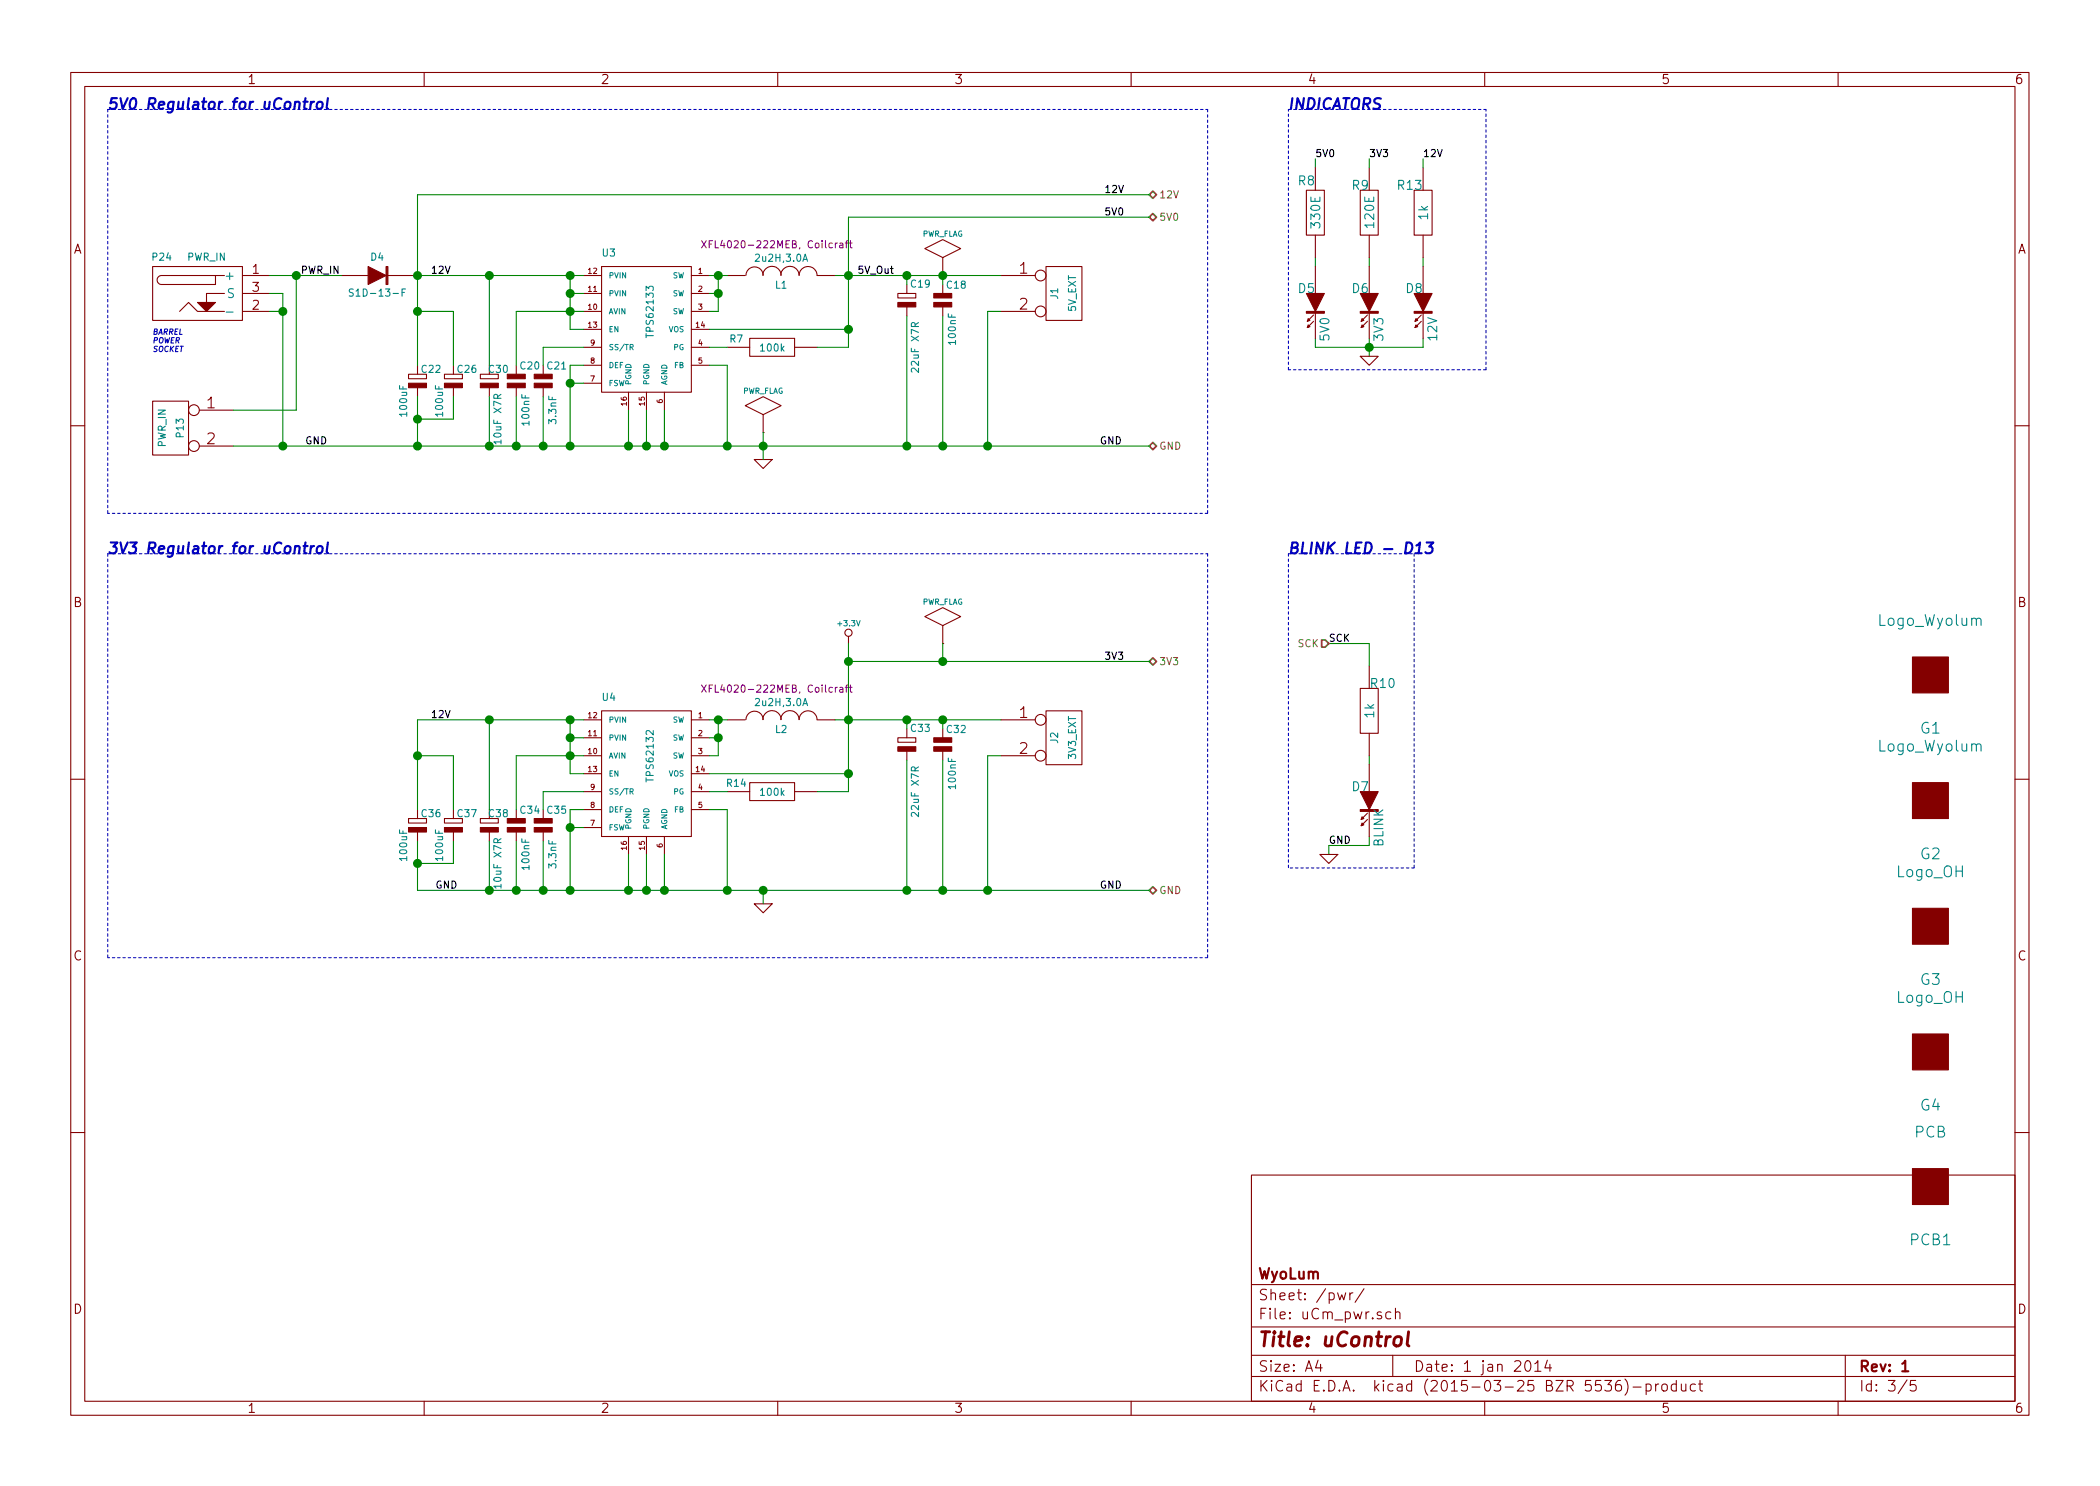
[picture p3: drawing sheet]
<svg xmlns="http://www.w3.org/2000/svg" width="297mm" height="210mm" viewBox="0 0 297 210" stroke-linecap="round" stroke-linejoin="round" font-family="sans-serif">
<g fill="none" stroke="#840000" stroke-width=".15">
<path d="M10 10.3h277v189.9h-277zM12 12.2h273v186.1h-273zM60 10.3v1.9M110 10.3v1.9M160 10.3v1.9M210 10.3v1.9M260 10.3v1.9M21.6 37.7h12.7v7.6h-12.7zM30.5 39h-7.6a.63 .63 0 0 0-.7 .6 .63 .63 0 0 0 .7 .7h7.6v-1.3h1.2M34.3 39h3.8M48.3 39h3.8M54.6 39h3.8"/>
<path d="M82.5 39h2.6M85.1 37.7h12.7v17.8h-12.7zM97.8 39h2.5M102.9 39h2.5M105.5 39a1.22 1.22 0 0 1 1.2-1.2 1.22 1.22 0 0 1 1.2 1.2M107.9 39a1.3 1.3 0 0 1 1.3-1.3 1.3 1.3 0 0 1 1.3 1.3M110.4 39a1.3 1.3 0 0 1 1.3-1.3 1.3 1.3 0 0 1 1.3 1.3 1.27 1.27 0 0 1 1.3-1.3 1.27 1.27 0 0 1 1.3 1.3h2.5M130.8 35.2l2.5-1.3 2.6 1.3-2.6 1.2zM133.3 39h.1M133.3 36.4v2.6M141.6 39h4.8M148 37.7h5v7.6h-5z"/>
<path d="M184.8 26.9h2.5v6.4h-2.5zM186.1 23.7v3.2M186.1 33.3v3.1M186.1 37.7v3.8M192.4 26.9h2.5v6.4h-2.5zM193.7 23.7v3.2M193.7 33.3v3.1M193.7 37.7v3.8M200 26.9h2.6v6.4h-2.6zM201.3 23.7v3.2M201.3 33.3v3.1M201.3 37.7v3.8"/>
<path d="M21.6 56.8h5.1v7.6h-5.1zM25.4 44.1l1.3-1.3 1.2 1.3h3.8M28.2 58h4.8M31.7 41.5h-2.5v2.6M34.3 44.1h3.8M34.3 41.5h3.8M57.8 53h2.5v.6h-2.5zM59.1 51.7v1.3M59.1 54.9v1.2M62.9 53h2.5v.6h-2.5zM64.1 51.7v1.3M64.1 54.9v1.2"/>
<path d="M67.9 53h2.6v.6h-2.6zM69.2 54.9v1.2M73 51.7v1.3M73 54.9v1.2M76.8 51.7v1.3M76.8 54.9v1.2M82.5 44.1h2.6M82.5 41.5h2.6M82.5 49.1h2.6M82.5 51.7h2.6M82.5 54.2h2.6M82.5 46.6h2.6"/>
<path d="M88.9 55.5v2.5M91.4 55.5v2.5M94 55.5v2.5M97.8 44.1h2.5M97.8 41.5h2.5M97.8 49.1h2.5M97.8 51.7h2.5M97.8 46.6h2.5M102.9 49.1h3.1M105.4 57.4l2.5-1.3 2.6 1.3-2.6 1.3zM106 47.9h6.4v2.5h-6.4zM107.9 58.7v2.5"/>
<path d="M112.4 49.1h3.2M127 41.5h2.5v.7h-2.5zM128.3 40.3v1.2M128.3 43.4v1.3M133.3 40.3v1.2M133.3 43.4v1.3M141.6 44.1h4.8M185.8 44.6l-.9 .9 .4-.2-.3-.2-.1 .4M185.8 45.5l-.9 .8 .4-.1-.3-.2-.1 .3M186.1 44.1v3.8M192.4 50.4h2.5l-1.2 1.3zM193.4 44.6l-.9 .9 .4-.2-.2-.2-.2 .4"/>
<path d="M193.4 45.5l-.9 .8 .4-.1-.2-.2-.2 .3M193.7 44.1v3.8M201 44.6l-.8 .9 .3-.2-.2-.2-.1 .4M201 45.5l-.8 .8 .3-.1-.2-.2-.1 .3M201.3 44.1v3.8M10 60.2h2M28.2 63.1h4.8M106.7 65h2.5l-1.3 1.3zM107.9 61.2h.1M285 60.2h2M120 90v1.1M130.8 87.2l2.5-1.2 2.6 1.2-2.6 1.3z"/>
<path d="M133.3 91.1h.1M133.3 88.5v2.6M192.4 97.4h2.5v6.4h-2.5zM193.7 94.2v3.2M10 110.3h2M57.8 115.8h2.5v.7h-2.5zM59.1 114.5v1.3M59.1 117.7v1.3M62.9 115.8h2.5v.7h-2.5zM64.1 114.5v1.3M64.1 117.7v1.3M67.9 115.8h2.6v.7h-2.6z"/>
<path d="M69.2 117.7v1.3M73 114.5v1.3M73 117.7v1.3M76.8 114.5v1.3M76.8 117.7v1.3M82.5 101.8h2.6M82.5 106.9h2.6M82.5 112h2.6M82.5 104.4h2.6M82.5 114.5h2.6M82.5 117.1h2.6M82.5 109.5h2.6"/>
<path d="M85.1 100.6h12.7v17.8h-12.7zM88.9 118.4v2.5M91.4 118.4v2.5M94 118.4v2.5M97.8 101.8h2.5M97.8 106.9h2.5M97.8 112h2.5M97.8 104.4h2.5M97.8 114.5h2.5M97.8 109.5h2.5M102.9 101.8h2.5M102.9 112h3.1"/>
<path d="M105.5 101.8a1.22 1.22 0 0 1 1.2-1.2 1.22 1.22 0 0 1 1.2 1.2M106 110.7h6.4v2.6h-6.4zM107.9 101.8a1.3 1.3 0 0 1 1.3-1.2 1.3 1.3 0 0 1 1.3 1.2M110.4 101.8a1.3 1.3 0 0 1 1.3-1.2 1.3 1.3 0 0 1 1.3 1.2 1.27 1.27 0 0 1 1.3-1.2 1.27 1.27 0 0 1 1.3 1.2M112.4 112h3.2M115.6 101.8h2.5M127 104.4h2.5v.6h-2.5zM128.3 103.1v1.3M128.3 106.3v1.3M133.3 103.1v1.3M133.3 106.3v1.3M141.6 101.8h4.8"/>
<path d="M141.6 106.9h4.8M148 100.6h5v7.6h-5zM193.4 115.1l-.9 .8 .4-.1-.2-.2-.2 .3M193.4 115.9l-.9 .9 .4-.1-.2-.2-.2 .3M193.7 103.8v3.1M193.7 108.2v3.8M193.7 114.5v3.9M285 110.3h2M106.7 127.9h2.5l-1.3 1.3zM186.7 120.9h2.5l-1.2 1.3zM10 160.2h2M177 166.3h108v32h-108z"/>
<path d="M285 160.2h2M60 198.3v1.9M110 198.3v1.9M160 198.3v1.9M177 194.8h108M177 191.8h108M177 187.8h108M177 181.8h108M186.4 192.5l-.3 1h.9M186.8 193v1M189.2 182.9l.3 1 .3-.7 .3 .7 .2-1M190.9 182.9v1"/>
<path d="M191.4 182.9l-.3 .1-.2 .2M192.9 182.3l-1.2 2M196.7 185.7l-.4-.1-.3 .3 .1 .6 .2 .1 .4-.1M197 191.8v3M197.4 185.7a.38 .38 0 0 1 .6 .1v.8M197.4 185.1v1.5M210 198.3v1.9M215.9 192.6a.34 .34 0 0 1 .6 .2 .77 .77 0 0 1-.5 1.2 .97 .97 0 0 1-.1-1.4zM217.1 193l.4-.5v1.5M217.1 194h.9M218.9 192.5l-.4 1h1M219.2 193v1"/>
<path d="M227 195.3h.9l-.5 .6 .5 .1v.2v.5l-.2 .1h-.5l-.2-.1M229.2 195.3a.59 .59 0 0 0-.7 .7l.1 .7 .2 .1h.3l.2-.1 .1-.5-.2-.2-.4-.1-.3 .3M229.8 195.1a1.71 1.71 0 0 1 0 2.3M231 196.3h1.1M232.8 195.9a.48 .48 0 0 1 .7 .1l.1 .1-.1 .6a.48 .48 0 0 1-.7 0M232.8 195.8v1.5M234.2 195.8v1M234.6 195.8l-.3 .1-.1 .2M235.1 196a.41 .41 0 0 1 .7 .1v.4a.41 .41 0 0 1-.4 .3 .41 .41 0 0 1-.3-.3zM237.1 195.9l-.4-.1-.3 .3 .1 .6 .2 .1 .4-.1M237.1 195.3v1.5M237.8 195.8l.1 .9a.4 .4 0 0 0 .6 0"/>
<path d="M238.5 195.8v1M239.8 195.9l-.4-.1-.3 .3 .1 .6 .2 .1 .4-.1M240.3 195.8h.5M240.5 195.3v1.3l.2 .2h.1M260 198.3v1.9M261 191.8v6.5M269.7 195.2l-1.2 2M271 195.3h-.7l-.1 .7a.62 .62 0 0 1 .7 0l.1 .2v.5l-.2 .1h-.4l-.2-.1"/>
<circle cx="147.2" cy="39" r=".76"/>
<circle cx="27.4" cy="58" r=".76"/>
<circle cx="147.2" cy="44.1" r=".76"/>
<circle cx="27.4" cy="63.1" r=".76"/>
<circle cx="120" cy="89.5" r=".51"/>
<circle cx="147.2" cy="106.9" r=".76"/>
<circle cx="147.2" cy="101.8" r=".76"/>
</g>
<path d="M269.1 194h.8" fill="none" stroke="#840000" stroke-width=".3"/>
<path d="M199.2 188.4l-.2 1.8 .3 .2" fill="none" stroke="#840000" stroke-width=".41"/>
<g fill="none" stroke="#0000c2" stroke-width=".15" stroke-dasharray=".3 .4">
<path d="M15.2 15.5h155.6M15.2 15.5v57.1M170.8 15.5v57.1M182.2 15.5h28M182.2 52.3v-36.8M210.2 52.3h-28M210.2 52.3v-36.8M15.2 78.4h155.6M15.2 78.4v57.1M170.8 72.6h-155.6M170.8 78.4v57.1M182.2 78.4h17.8"/>
<path d="M182.2 78.4v44.4M200 78.4v44.4M170.8 135.5h-155.6M200 122.8h-17.8"/>
</g>
<g fill="none" stroke="#008400" stroke-width=".15">
<path d="M38.1 39h10.2M41.9 39v19h-8.9M58.4 39h24.1M69.2 39v12.7M80.6 39v7.6h1.9M100.3 39h2.6M101.6 39v5.1h-1.3M118.1 39h23.5M128.3 39v1.3M133.3 39v1.3M162.6 30.7h-42.6v18.4h-4.4M162.6 27.6h-103.5v24.1"/>
<path d="M186.1 22.5v1.2M186.1 36.4v1.3M193.7 22.5v1.2M193.7 36.4v1.3M201.3 22.5v1.2M201.3 36.4v1.3M38.1 44.1h1.9M38.1 41.5h1.9v21.6M59.1 44.1h5v7.6M59.1 56.1v7M64.1 56.1v3.2h-5M69.2 56.1v7"/>
<path d="M73 56.1v7M76.8 56.1v7M80.6 41.5h1.9M80.6 54.2h1.9M82.5 49.1h-5.7v2.6M82.5 44.1h-9.5v7.6M82.5 51.7h-1.9v11.4M88.9 58v5.1M91.4 58v5.1M94 58v5.1M100.3 49.1h2.6M100.3 41.5h1.3"/>
<path d="M100.3 51.7h2.6v11.4M100.3 46.6h19.7M128.3 44.7v18.4M133.3 44.7v18.4M141.6 44.1h-1.9v19M186.1 47.9v1.2h15.2v-1.2M193.7 47.9v2.5M33 63.1h129.6M107.9 61.2v3.8M120 91.1v20.9h-4.4M120 93.6h42.6M133.3 91.1v2.5"/>
<path d="M188 91.1h5.7v3.1M59.1 106.9h5v7.6M59.1 119v7h103.5M64.1 119v3.2h-5M69.2 101.8v12.7M69.2 119v7M73 119v7M76.8 119v7M80.6 101.8v7.7h1.9M80.6 104.4h1.9M80.6 117.1h1.9M82.5 114.5h-1.9v11.5"/>
<path d="M82.5 112h-5.7v2.5M82.5 106.9h-9.5v7.6M82.5 101.8h-23.4v12.7M100.3 114.5h2.6v11.5M100.3 101.8h2.6M100.3 104.4h1.3M100.3 109.5h19.7M100.3 112h2.6M101.6 101.8v5.1h-1.3M118.1 101.8h23.5M128.3 101.8v1.3M128.3 107.6v18.4"/>
<path d="M133.3 101.8v1.3M133.3 107.6v18.4M141.6 106.9h-1.9v19.1M193.7 106.9v1.3M193.7 118.4v1.2h-5.7v1.3M88.9 120.9v5.1M91.4 120.9v5.1M94 120.9v5.1M107.9 126v1.9"/>
</g>
<g fill="#008400" stroke="#008400" stroke-width=".25">
<circle cx="193.7" cy="49.1" r=".51"/>
<circle cx="80.6" cy="39" r=".51"/>
<circle cx="133.4" cy="39" r=".51"/>
<circle cx="80.6" cy="41.5" r=".51"/>
<circle cx="80.6" cy="44.1" r=".51"/>
<circle cx="88.9" cy="63.1" r=".51"/>
<circle cx="91.4" cy="63.1" r=".51"/>
<circle cx="94" cy="63.1" r=".51"/>
<circle cx="80.6" cy="63.1" r=".51"/>
<circle cx="80.6" cy="54.2" r=".51"/>
<circle cx="73" cy="63.1" r=".51"/>
<circle cx="76.8" cy="63.1" r=".51"/>
<circle cx="101.6" cy="39" r=".51"/>
<circle cx="101.6" cy="41.5" r=".51"/>
<circle cx="120" cy="39" r=".51"/>
<circle cx="120" cy="46.6" r=".51"/>
<circle cx="133.4" cy="63.1" r=".51"/>
<circle cx="128.3" cy="63.1" r=".51"/>
<circle cx="102.9" cy="63.1" r=".51"/>
<circle cx="59.1" cy="44.1" r=".51"/>
<circle cx="59.1" cy="59.3" r=".51"/>
<circle cx="69.2" cy="39" r=".51"/>
<circle cx="69.2" cy="63.1" r=".51"/>
<circle cx="40" cy="44.1" r=".51"/>
<circle cx="108" cy="63.1" r=".51"/>
<circle cx="59.1" cy="39" r=".51"/>
<circle cx="41.9" cy="39" r=".51"/>
<circle cx="59.1" cy="63.1" r=".51"/>
<circle cx="40" cy="63.1" r=".51"/>
<circle cx="139.7" cy="63.1" r=".51"/>
<circle cx="80.6" cy="101.8" r=".51"/>
<circle cx="133.4" cy="101.8" r=".51"/>
<circle cx="80.6" cy="104.4" r=".51"/>
<circle cx="80.6" cy="106.9" r=".51"/>
<circle cx="88.9" cy="126" r=".51"/>
<circle cx="91.4" cy="126" r=".51"/>
<circle cx="94" cy="126" r=".51"/>
<circle cx="80.6" cy="126" r=".51"/>
<circle cx="80.6" cy="117.1" r=".51"/>
<circle cx="73" cy="126" r=".51"/>
<circle cx="76.8" cy="126" r=".51"/>
<circle cx="101.6" cy="101.8" r=".51"/>
<circle cx="101.6" cy="104.4" r=".51"/>
<circle cx="120" cy="101.8" r=".51"/>
<circle cx="120" cy="109.5" r=".51"/>
<circle cx="133.4" cy="126" r=".51"/>
<circle cx="128.3" cy="126" r=".51"/>
<circle cx="102.9" cy="126" r=".51"/>
<circle cx="59.1" cy="106.9" r=".51"/>
<circle cx="59.1" cy="122.2" r=".51"/>
<circle cx="69.2" cy="101.8" r=".51"/>
<circle cx="69.2" cy="126" r=".51"/>
<circle cx="108" cy="126" r=".51"/>
<circle cx="139.7" cy="126" r=".51"/>
<circle cx="128.3" cy="101.8" r=".51"/>
<circle cx="128.3" cy="39" r=".51"/>
<circle cx="133.4" cy="93.6" r=".51"/>
<circle cx="120" cy="93.6" r=".51"/>
</g>
<g fill="none" stroke="#0000c2" stroke-width=".3">
<path d="M42.9 14.4h.6M43.2 13.9l-.2 1.3 .2 .2h.2M44 14.4l-.1 1M44.4 14.4l-.3 .1-.1 .2M45 14.5a.39 .39 0 0 1 .6 .2l-.1 .6a.39 .39 0 0 1-.4 .1 .39 .39 0 0 1-.3-.3v-.4zM46.4 13.9l-.2 1.3 .2 .2M42.9 77.3h.6M43.2 76.8l-.2 1.3 .2 .2h.2M44 77.3l-.1 1M44.4 77.3h-.3l-.1 .3M44.9 77.4a.4 .4 0 0 1 .4-.1 .4 .4 0 0 1 .3 .3l-.1 .5a.39 .39 0 0 1-.4 .2 .39 .39 0 0 1-.3-.3zM46.4 76.8l-.2 1.3 .2 .2"/>
<path d="M200.2 78.3h.9M200.4 77.2l.5-.4-.2 1.5M201.8 76.8h.9l-.5 .5a.39 .39 0 0 1 .4 .3v.4l-.2 .2-.6 .1-.2-.2"/>
</g>
<g fill="#840000" stroke="#840000" stroke-width=".15">
<path d="M27.9 42.8h2.6l-1.3 1.3z"/>
<path d="M192.4 114.5h2.5v.3h-2.5z"/>
<path d="M192.4 112h2.5l-1.2 2.5z"/>
<path d="M200 44.1h2.6v.2h-2.6z"/>
<path d="M200 41.5h2.6l-1.3 2.6z"/>
<path d="M192.4 44.1h2.5v.2h-2.5z"/>
<path d="M192.4 41.5h2.5l-1.2 2.6z"/>
<path d="M184.8 44.1h2.5v.2h-2.5z"/>
<path d="M184.8 41.5h2.5l-1.2 2.6z"/>
<path d="M54.6 37.7h.3v2.6h-.3z"/>
<path d="M52.1 37.7l2.5 1.3-2.5 1.3z"/>
<path d="M270.5 146.3h5.1v5.1h-5.1z"/>
<path d="M270.5 128.5h5.1v5.1h-5.1z"/>
<path d="M270.5 110.7h5.1v5.1h-5.1z"/>
<path d="M270.5 93h5.1v5h-5.1z"/>
<path d="M270.5 165.3h5.1v5.1h-5.1z"/>
<path d="M132.1 42.8h2.5v.6h-2.5z"/>
<path d="M132.1 41.5h2.5v.7h-2.5z"/>
<path d="M67.9 54.2h2.6v.7h-2.6z"/>
<path d="M127 42.8h2.5v.6h-2.5z"/>
<path d="M71.8 54.2h2.5v.7h-2.5z"/>
<path d="M71.8 53h2.5v.6h-2.5z"/>
<path d="M75.6 54.2h2.5v.7h-2.5z"/>
<path d="M75.6 53h2.5v.6h-2.5z"/>
<path d="M62.9 54.2h2.5v.7h-2.5z"/>
<path d="M57.8 54.2h2.5v.7h-2.5z"/>
<path d="M132.1 105.7h2.5v.6h-2.5z"/>
<path d="M132.1 104.4h2.5v.6h-2.5z"/>
<path d="M67.9 117.1h2.6v.6h-2.6z"/>
<path d="M127 105.7h2.5v.6h-2.5z"/>
<path d="M71.8 117.1h2.5v.6h-2.5z"/>
<path d="M71.8 115.8h2.5v.7h-2.5z"/>
<path d="M75.6 117.1h2.5v.6h-2.5z"/>
<path d="M75.6 115.8h2.5v.7h-2.5z"/>
<path d="M62.9 117.1h2.5v.6h-2.5z"/>
<path d="M57.8 117.1h2.5v.6h-2.5z"/>
</g>
<path d="M32 44.2h1M50 40.9h-.4l-.2 .2 .1 .2 .4 .2v.3l-.1 .1h-.4M56.9 41.4h.3M57.4 40.9h-.5v1M279.6 87.7a.35 .35 0 0 1 .3-.2 .35 .35 0 0 1 .3 .2v.8M279.6 105.5a.35 .35 0 0 1 .3-.3 .35 .35 0 0 1 .3 .3v.8" fill="none" stroke="#008484" stroke-width=".15"/>
<path d="M162.6 27.6l.5-.6 .5 .6-.5 .5zM162.6 30.7l.5-.5 .5 .5-.5 .5zM162.6 63.1l.5-.5 .5 .5-.5 .5zM162.6 93.6l.5-.5 .5 .5-.5 .5zM186.9 90.5h.6l.5 .6-.5 .5h-.6zM162.6 126l.5-.5 .5 .5-.5 .5z" fill="none" stroke="#848400" stroke-width=".25"/>
<g fill="none" stroke="#840084" stroke-width=".15">
<path d="M99.2 34.1l.7 1M99.9 34.1l-.7 1M118.8 34.4h.4v.7M119.2 34.6l-.3 .1-.2 .1 .2 .3 .3-.1M119.6 34.4h.3M119.9 34.1l-.2 .1v.9M120.1 34.4h.4M120.3 34.1v.8l.2 .2M99.2 96.9l.7 1M99.9 96.9l-.7 1M118.8 97.3h.4v.6M119.2 97.5l-.3 .1-.2 .1 .2 .2h.3"/>
<path d="M119.6 97.3h.3M119.9 96.9l-.2 .2v.8M120.1 97.3h.4M120.3 96.9v.9l.2 .1"/>
</g>
<text font-size="2.8" fill="#840000" x="178" y="190.5">Title: uControl</text>
<g font-size="2.1" fill="#0000c2">
<text x="15.2" y="15.5">5V0 Regulator for uControl</text>
<text x="182.2" y="15.5">INDICATORS</text>
<text x="15.2" y="78.4">3V3 Regulator for uControl</text>
<text x="182.2" y="78.4">BLINK LED - D13</text>
</g>
<g font-size="2.1" fill="#840000">
<text x="144.2" y="38.7">1</text>
<text x="144.2" y="43.8">2</text>
<text x="29.3" y="57.8">1</text>
<text x="29.3" y="62.9">2</text>
<text x="144.2" y="101.6">1</text>
<text x="144.2" y="106.7">2</text>
<text x="178" y="184">Sheet: /pwr/</text>
<text x="178" y="181">WyoLum</text>
<text x="178" y="186.7">File: uCm_pwr.sch</text>
<text x="178" y="196.9">KiCad E.D.A. kicad (2015-03-25 BZR 5536)-product</text>
<text x="178" y="194.1">Size: A4</text>
<text x="200" y="194.1">Date: 1 jan 2014</text>
<text x="263" y="194.1">Rev: 1</text>
<text x="263" y="196.9">Id: 3/5</text>
</g>
<g font-size="2.1" fill="#008484">
<text x="265.7" y="88.6">Logo_Wyolum</text>
<text x="265.7" y="106.3">Logo_Wyolum</text>
<text x="271.7" y="103.8">G1</text>
<text x="268.3" y="124.1">Logo_OH</text>
<text x="271.7" y="121.6">G2</text>
<text x="268.3" y="141.9">Logo_OH</text>
<text x="271.7" y="139.4">G3</text>
<text x="270.8" y="161">PCB</text>
<text x="271.7" y="157.1">G4</text>
<text x="270.2" y="176.2">PCB1</text>
</g>
<g font-size="1.8" fill="#840000">
<text x="35" y="11.9">1</text>
<text x="85" y="11.9">2</text>
<text x="135" y="11.9">3</text>
<text x="185" y="11.9">4</text>
<text x="235" y="11.9">5</text>
<text x="285" y="11.9">6</text>
<text x="10.4" y="35.9">A</text>
<text x="285.4" y="35.9">A</text>
<text x="35.7" y="38.7">1</text>
<text x="35.7" y="41.3">3</text>
<text x="35.7" y="43.8">2</text>
<text x="10.4" y="85.9">B</text>
<text x="285.4" y="85.9">B</text>
<text x="10.4" y="135.9">C</text>
<text x="285.4" y="135.9">C</text>
<text x="10.4" y="185.9">D</text>
<text x="285.4" y="185.9">D</text>
<text x="35" y="199.9">1</text>
<text x="85" y="199.9">2</text>
<text x="135" y="199.9">3</text>
<text x="185" y="199.9">4</text>
<text x="235" y="199.9">5</text>
<text x="285" y="199.9">6</text>
</g>
<g font-size="1.8" fill="#008484">
<text x="183.7" y="26.2">R8</text>
<text x="191.3" y="26.8">R9</text>
<text x="197.8" y="26.8">R13</text>
<text x="186.7" y="32.1" transform="rotate(-90 186.7 32.1)">330E</text>
<text x="194.4" y="32.1" transform="rotate(-90 194.4 32.1)">120E</text>
<text x="202" y="31.1" transform="rotate(-90 202 31.1)">1k</text>
<text x="32.2" y="39.6">+</text>
<text x="183.7" y="41.4">D5</text>
<text x="191.3" y="41.4">D6</text>
<text x="198.9" y="41.4">D8</text>
<text x="32.1" y="42.2">S</text>
<text x="188" y="48.2" transform="rotate(-90 188 48.2)">5V0</text>
<text x="195.7" y="48.2" transform="rotate(-90 195.7 48.2)">3V3</text>
<text x="203.3" y="48.2" transform="rotate(-90 203.3 48.2)">12V</text>
<text x="194" y="97.3">R10</text>
<text x="194.4" y="101.5" transform="rotate(-90 194.4 101.5)">1k</text>
<text x="191.3" y="111.9">D7</text>
<text x="195.7" y="119.8" transform="rotate(-90 195.7 119.8)">BLINK</text>
</g>
<g font-size="1.4">
<text x="186.1" y="22.2">5V0</text>
<text x="193.7" y="22.2">3V3</text>
<text x="201.3" y="22.2">12V</text>
<text x="156.2" y="27.3">12V</text>
<text x="156.2" y="30.5">5V0</text>
<text x="42.5" y="38.7">PWR_IN</text>
<text x="61" y="38.7">12V</text>
<text x="121.3" y="38.7">5V_Out</text>
<text x="43.2" y="62.9">GND</text>
<text x="155.6" y="62.9">GND</text>
<text x="156.2" y="93.3">3V3</text>
<text x="188" y="90.8">SCK</text>
<text x="61" y="101.6">12V</text>
<text x="188" y="119.4">GND</text>
<text x="61.6" y="125.7">GND</text>
<text x="155.6" y="125.7">GND</text>
</g>
<g font-size="1.4" fill="#848400">
<text x="164" y="28.1">12V</text>
<text x="164" y="31.2">5V0</text>
<text x="164" y="63.6">GND</text>
<text x="164" y="94.1">3V3</text>
<text x="183.5" y="91.6">SCK</text>
<text x="164" y="126.5">GND</text>
</g>
<g font-size="1.4" fill="#840084">
<text x="100.7" y="35.1">XFL4020-222MEB, Coilcraft</text>
<text x="100.7" y="98">XFL4020-222MEB, Coilcraft</text>
</g>
<g font-size="1.4" fill="#008484">
<text x="21.6" y="36.9">P24</text>
<text x="26.5" y="36.9">PWR_IN</text>
<text x="50.3" y="42">S1D-13-F</text>
<text x="52.5" y="36.9">D4</text>
<text x="85.2" y="36.3">U3</text>
<text x="107.1" y="37">2u2H,3.0A</text>
<text x="109.7" y="40.8">L1</text>
<text x="128.9" y="40.7">C19</text>
<text x="134" y="40.8">C18</text>
<text x="92.5" y="47.4" transform="rotate(-90 92.5 47.4)">TPS62133</text>
<text x="149.7" y="42.3" transform="rotate(-90 149.7 42.3)">J1</text>
<text x="152.2" y="44.1" transform="rotate(-90 152.2 44.1)">5V_EXT</text>
<text x="59.7" y="52.8">C22</text>
<text x="64.7" y="52.8">C26</text>
<text x="69.2" y="52.8">C30</text>
<text x="73.6" y="52.3">C20</text>
<text x="77.4" y="52.3">C21</text>
<text x="103.3" y="48.5">R7</text>
<text x="107.6" y="49.7">100k</text>
<text x="130" y="52.4" transform="rotate(-90 130 52.4)">22uF X7R</text>
<text x="135.2" y="48.6" transform="rotate(-90 135.2 48.6)">100nF</text>
<text x="57.6" y="58.8" transform="rotate(-90 57.6 58.8)">100uF</text>
<text x="62.7" y="58.8" transform="rotate(-90 62.7 58.8)">100uF</text>
<text x="78.7" y="59.9" transform="rotate(-90 78.7 59.9)">3.3nF</text>
<text x="23.4" y="63.3" transform="rotate(-90 23.4 63.3)">PWR_IN</text>
<text x="26" y="61.8" transform="rotate(-90 26 61.8)">P13</text>
<text x="70.9" y="62.5" transform="rotate(-90 70.9 62.5)">10uF X7R</text>
<text x="74.9" y="60.1" transform="rotate(-90 74.9 60.1)">100nF</text>
<text x="85.2" y="99.2">U4</text>
<text x="107.1" y="99.9">2u2H,3.0A</text>
<text x="109.7" y="103.7">L2</text>
<text x="128.9" y="103.6">C33</text>
<text x="134" y="103.7">C32</text>
<text x="149.7" y="105.2" transform="rotate(-90 149.7 105.2)">J2</text>
<text x="152.2" y="107.4" transform="rotate(-90 152.2 107.4)">3V3_EXT</text>
<text x="92.5" y="110.3" transform="rotate(-90 92.5 110.3)">TPS62132</text>
<text x="102.8" y="111.3">R14</text>
<text x="107.6" y="112.6">100k</text>
<text x="135.2" y="111.5" transform="rotate(-90 135.2 111.5)">100nF</text>
<text x="59.7" y="115.6">C36</text>
<text x="64.7" y="115.6">C37</text>
<text x="69.2" y="115.6">C38</text>
<text x="73.6" y="115.1">C34</text>
<text x="77.4" y="115.1">C35</text>
<text x="130" y="115.2" transform="rotate(-90 130 115.2)">22uF X7R</text>
<text x="57.6" y="121.7" transform="rotate(-90 57.6 121.7)">100uF</text>
<text x="62.7" y="121.7" transform="rotate(-90 62.7 121.7)">100uF</text>
<text x="70.9" y="125.4" transform="rotate(-90 70.9 125.4)">10uF X7R</text>
<text x="74.9" y="122.9" transform="rotate(-90 74.9 122.9)">100nF</text>
<text x="78.7" y="122.8" transform="rotate(-90 78.7 122.8)">3.3nF</text>
</g>
<g font-size="1.1" fill="#008484">
<text x="130.4" y="33.5">PWR_FLAG</text>
<text x="86.1" y="41.9">PVIN</text>
<text x="86.1" y="39.4">PVIN</text>
<text x="95.1" y="39.4">SW</text>
<text x="95.1" y="41.9">SW</text>
<text x="86.1" y="44.4">AVIN</text>
<text x="86.1" y="47">EN</text>
<text x="94.5" y="47">VOS</text>
<text x="95.1" y="44.4">SW</text>
<text x="86.1" y="52.1">DEF</text>
<text x="86.1" y="49.5">SS/TR</text>
<text x="95.2" y="49.5">PG</text>
<text x="95.4" y="52.1">FB</text>
<text x="86.1" y="54.6">FSW</text>
<text x="89.3" y="54.5" transform="rotate(-90 89.3 54.5)">PGND</text>
<text x="91.8" y="54.5" transform="rotate(-90 91.8 54.5)">PGND</text>
<text x="94.4" y="54.5" transform="rotate(-90 94.4 54.5)">AGND</text>
<text x="105" y="55.7">PWR_FLAG</text>
<text x="118.6" y="88.6">+3.3V</text>
<text x="130.4" y="85.5">PWR_FLAG</text>
<text x="86.1" y="107.3">AVIN</text>
<text x="86.1" y="104.8">PVIN</text>
<text x="86.1" y="102.2">PVIN</text>
<text x="95.1" y="102.2">SW</text>
<text x="95.1" y="104.8">SW</text>
<text x="95.1" y="107.3">SW</text>
<text x="86.1" y="112.4">SS/TR</text>
<text x="86.1" y="109.8">EN</text>
<text x="94.5" y="109.8">VOS</text>
<text x="95.2" y="112.4">PG</text>
<text x="86.1" y="117.5">FSW</text>
<text x="86.1" y="114.9">DEF</text>
<text x="89.3" y="117.3" transform="rotate(-90 89.3 117.3)">PGND</text>
<text x="91.8" y="117.3" transform="rotate(-90 91.8 117.3)">PGND</text>
<text x="94.4" y="117.3" transform="rotate(-90 94.4 117.3)">AGND</text>
<text x="95.4" y="114.9">FB</text>
</g>
<g font-size="1.1" fill="#840000">
<text x="83.2" y="41.3">11</text>
<text x="83.2" y="38.7">12</text>
<text x="98.8" y="38.7">1</text>
<text x="98.8" y="41.3">2</text>
<text x="83.2" y="43.8">10</text>
<text x="83.2" y="46.3">13</text>
<text x="98.5" y="46.3">14</text>
<text x="98.8" y="43.8">3</text>
<text x="83.5" y="54">7</text>
<text x="83.5" y="51.4">8</text>
<text x="83.5" y="48.9">9</text>
<text x="98.8" y="48.9">4</text>
<text x="98.8" y="51.4">5</text>
<text x="88.6" y="57.3" transform="rotate(-90 88.6 57.3)">16</text>
<text x="91.2" y="57.3" transform="rotate(-90 91.2 57.3)">15</text>
<text x="93.7" y="57" transform="rotate(-90 93.7 57)">6</text>
<text x="83.2" y="101.6">12</text>
<text x="98.8" y="101.6">1</text>
<text x="83.2" y="106.7">10</text>
<text x="83.2" y="104.1">11</text>
<text x="98.8" y="104.1">2</text>
<text x="98.8" y="106.7">3</text>
<text x="83.2" y="109.2">13</text>
<text x="83.5" y="111.8">9</text>
<text x="98.5" y="109.2">14</text>
<text x="98.8" y="111.8">4</text>
<text x="83.5" y="116.8">7</text>
<text x="83.5" y="114.3">8</text>
<text x="93.7" y="119.9" transform="rotate(-90 93.7 119.9)">6</text>
<text x="98.8" y="114.3">5</text>
<text x="88.6" y="120.2" transform="rotate(-90 88.6 120.2)">16</text>
<text x="91.2" y="120.2" transform="rotate(-90 91.2 120.2)">15</text>
</g>
<g font-size="1.1" fill="#0000c2">
<text x="21.6" y="47.3">BARREL</text>
<text x="21.6" y="48.6">POWER</text>
<text x="21.6" y="49.8">SOCKET</text>
</g>
</svg>
